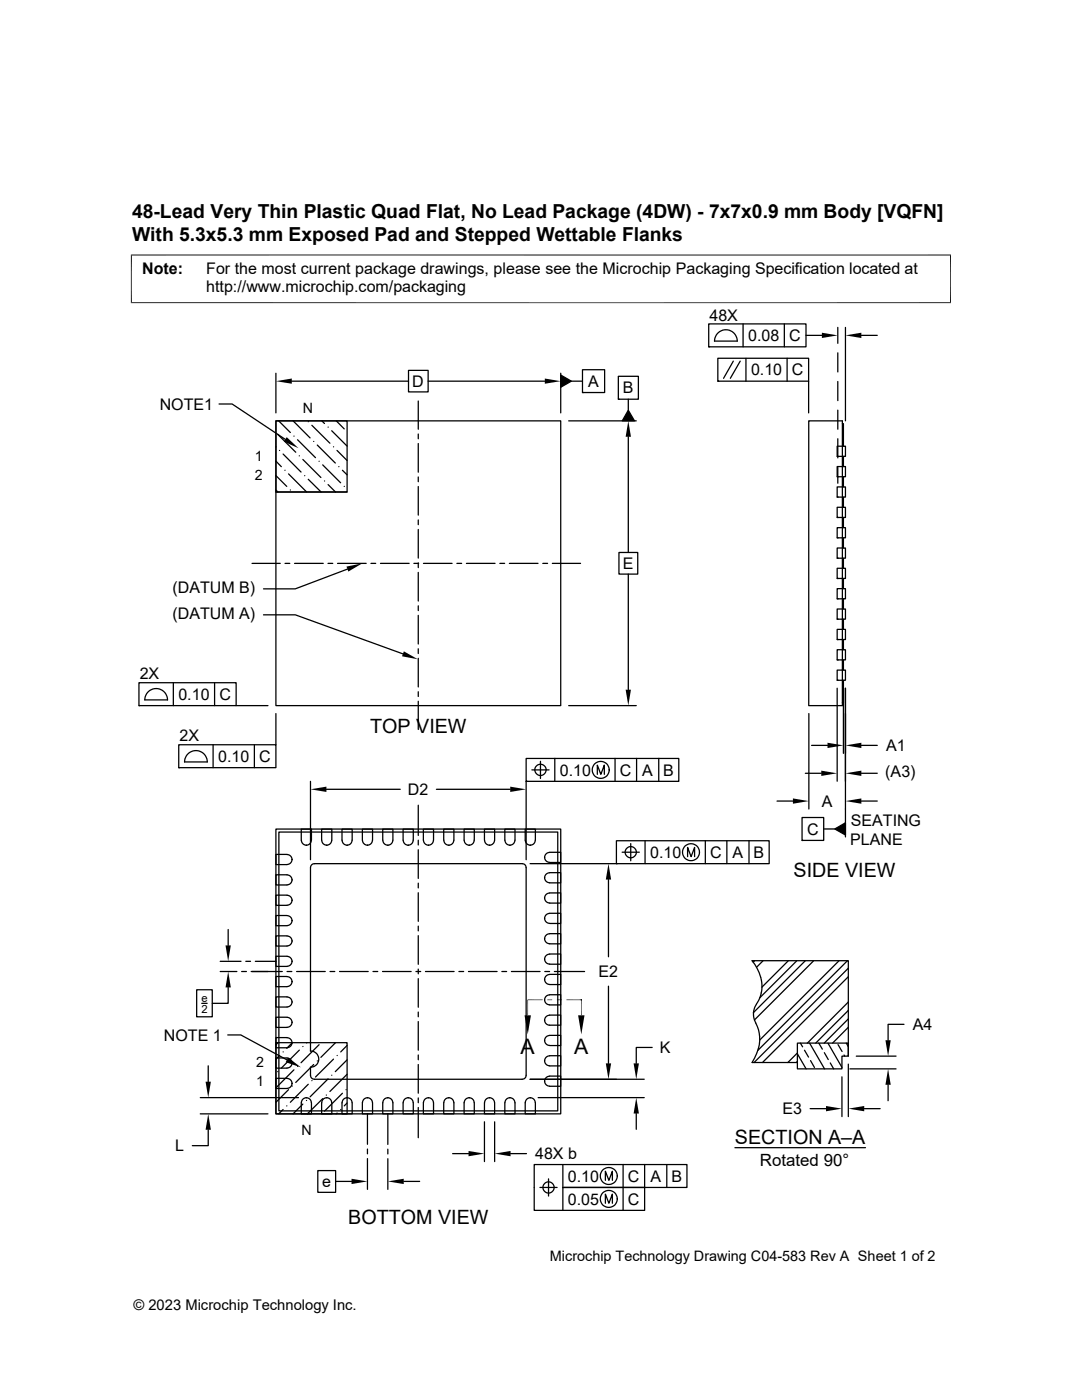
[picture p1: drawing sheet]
<svg xmlns="http://www.w3.org/2000/svg" width="216mm" height="279mm" viewBox="0 0 216 279" stroke-linecap="round" stroke-linejoin="round" font-family="sans-serif">
<g fill="none" stroke="#000" stroke-width=".25">
<path d="M55.1 74.5v7.9M58.2 76.1h23.3M81.5 73.9h3.9v4.3h-3.9zM85.4 76.1h23.3M111.9 74.8l2.1 1.3-2.1 1.2zM111.9 74.5v7.9M114 76.1h2.2M116.2 73.8h4.4v4.5h-4.4zM116.2 78.3h.1M123.4 75.1h4v4.6h-4zM123.4 79.7h.1M125.4 79.7v2.2"/>
<path d="M141.4 64.6h19.4v4.6h-19.4zM141.4 69.2h.1M143.2 71.5h18.2v4.6h-18.2zM143.2 76.1h.1M143.4 66.4a2.27 2.27 0 0 1 2.4-.4 2.27 2.27 0 0 1 1.3 2.1h-4.5l.2-1zM146.3 72.1l-1.9 3.4M147.7 72.1l-2 3.4M148.3 64.6v4.6M148.8 71.5v4.6M156.5 64.6v4.6M157.1 71.5v4.6M160.8 66.9h3.2"/>
<path d="M161.4 76.1v6.3M167.2 65.3v3.2M167.2 70.4v3.8M167.2 76.1v3.8M168.7 65.3v18.7M171.9 66.9h3.1M43.7 80.6h2.6l10.6 7.1M55.1 98.2h14.2M55.1 97.8l.4 .4M55.1 84h56.8v56.8h-56.8zM55.1 94.9l2.1 2.2M55.1 92l1 1.1"/>
<path d="M55.1 89.2h.1M55.1 84h14.2v14.2h-14.2zM55.4 86.7l3.6 3.6M55.6 84l2.3 2.3M55.8 89.9h.1M56.5 90.6l3.6 3.6M56.9 93.9h.1M57.6 94.6l3.6 3.5M57.9 97.8h.1M58.5 84l3.4 3.4M58.7 87h.1M59.4 87.8l3.5 3.5"/>
<path d="M59.7 91h.1M60.4 91.7l3.6 3.6M60.8 94.9h.1M61.5 95.7l2.6 2.5M61.5 84.2h.1M62.2 84.9l3.6 3.6M62.6 88.1h.1M63.3 88.8l3.6 3.6M63.7 92.1h.1M64.2 84l.5 .5M64.4 92.8l3.6 3.6M64.7 96h.1"/>
<path d="M65.5 96.7l1.5 1.5M65.5 85.2h.1M66.2 86l3.1 3M66.5 89.2h.1M67.1 84l1.6 1.6M67.2 89.9l2.1 2M67.6 93.1h.1M68.3 93.9l1 .9M68.7 97.1h.1M83.5 80v5.7M83.5 86.6v1M83.5 88.5v5.7"/>
<path d="M83.5 95.2v.9M83.5 97.1v5.7M113.5 84h13.5M125.4 81.9l1.2 2.1h-2.4zM125.4 87.2v23.1M167 97.2h1.7v2h-1.7zM167 99.2h.1M167 93.1h1.7v2h-1.7zM167 95.1h.1M167 89h1.7v2.1h-1.7zM167 91.1h.1M167.2 81.9v3.8"/>
<path d="M167.2 87.6v3.8M167.2 93.3v3.1M168.1 84.6v55.6M168.3 89v-4.4h-.2v-.6h-6.7v56.8h6.7v-.6h.2M168.3 91.1v2M168.3 95.1v2.1M168.3 99.2v2M50.3 112.4h5.6M56.9 112.4h.9M58.8 112.4h5.7M65.4 112.4h1M67.4 112.4h5.7"/>
<path d="M69.3 113.6l-10.4 3.9h-6.3M74 112.4h1M75.9 112.4h5.7M82.6 112.4h.9M83.5 103.8v.9M83.5 105.7v5.7M83.5 112.3v1M83.5 114.2v5.8M84.5 112.4h5.7M91.2 112.4h.9M93.1 112.4h5.7M99.7 112.4h1"/>
<path d="M101.6 112.4h5.8M108.3 112.4h1M110.2 112.4h5.6M123.5 110.3h3.8v4.3h-3.8zM125.4 114.6v23M167 117.5h1.7v2h-1.7zM167 119.5h.1M167 113.4h1.7v2h-1.7zM167 115.4h.1M167 109.4h1.7v2h-1.7zM167 111.4h.1M167 105.3h1.7v2h-1.7z"/>
<path d="M167 107.3h.1M167 101.2h1.7v2.1h-1.7zM167 103.3h.1M168.3 103.3v2M168.3 107.3v2.1M168.3 111.4v2M168.3 115.4v2.1M168.3 119.5v2M27.7 136.2h19.4v4.6h-19.4zM29.7 138a2.27 2.27 0 0 1 2.4-.4 2.27 2.27 0 0 1 1.3 2.1h-4.5l.2-1zM34.6 136.2v4.6M42.8 136.2v4.6"/>
<path d="M52.6 122.7h6.3l21.5 7.8M83.5 120.9v1M83.5 122.8v5.7M83.5 129.5v.9M83.5 131.4v5.7M83.5 138v1M83.5 140v5.6M167 137.4v18.5M167 133.7h1.7v2.1h-1.7zM167 135.8h.1M167 129.7h1.7v2h-1.7zM167 131.7h.1"/>
<path d="M167 125.6h1.7v2h-1.7zM167 127.6h.1M167 121.5h1.7v2.1h-1.7zM167 123.6h.1M168.3 123.6v2M168.3 127.6v2.1M168.3 131.7v2M168.3 135.8v14.5M168.7 137.4v29.6M27.7 140.8h.1M35.7 148.6h19.4v4.6h-19.4zM35.7 153.2h.1"/>
<path d="M41.4 152.1a2.26 2.26 0 0 0-2.3-2.3 2.26 2.26 0 0 0-2.3 2.3h4.6M42.5 148.6v4.6M47.1 140.8h6.4M50.8 148.6v4.6M55.1 142.4v6.2M62 155.9v15.7M65.1 157.5h14.8M87.1 157.5h14.7M105 151.4h30.4v4.5h-30.4zM105 155.9h.1M105 155.9v15.7M106.1 153.6h3.5"/>
<path d="M107.8 151.9v3.5M109 153.6a1.13 1.13 0 0 1-1.6 1 1.13 1.13 0 0 1-.3-1.8 1.13 1.13 0 0 1 1.8 .4l.1 .4M110.7 151.4v4.5M113.5 140.8h13.5M119.2 154.5v-1.8l.7 1.8 .7-1.8v1.8M122.7 151.4v4.5M127 151.4v4.5M131.4 151.4v4.5M155 159.9h3.2M160.7 154.3h3.2M161.4 142.4v19.1M161.9 148.8h3.2"/>
<path d="M171.9 154.3h3.1M171.9 148.8h3.1M171.9 159.9h3.1M55.1 174.6h2.2a1.01 1.01 0 0 1 1 1 1.01 1.01 0 0 1-1 1h-2.2zM55.1 165.5h56.8v56.8h-56.8zM55.6 166.1h55.7v55.6h-55.7zM57.3 170.5h-2.2v2.1l2.2-.1a.99 .99 0 0 0 1-1 .99 .99 0 0 0-1-1M57.3 178.6h-2.2v2.1h2.2a.99 .99 0 0 0 1-1 .99 .99 0 0 0-1-1M58.3 171.5h.1M58.3 175.6h.1M58.3 179.7h.1M61.1 168.7h.1"/>
<path d="M62.1 167.7v-2.2h-2v2.2a.99 .99 0 0 0 1 1 .99 .99 0 0 0 1-1M62.2 172.6l.6-.2h41.4a.8 .8 0 0 1 .8 .8v41.4a.8 .8 0 0 1-.8 .8h-41.4a.8 .8 0 0 1-.8-.8l-.1-1.6a1.61 1.61 0 0 0 1.7-1.6 1.61 1.61 0 0 0-1.6-1.6v-36.6zM64.2 165.5h2v2.2a1.01 1.01 0 0 1-1 1 1.01 1.01 0 0 1-1-1zM65.2 168.7h.1M69.3 168.7h.1M70.3 167.7v-2.2h-2.1l.1 2.2a.99 .99 0 0 0 1 1 .99 .99 0 0 0 1-1M72.3 167.7v-2.2h2v2.2a.99 .99 0 0 1-1 1 .99 .99 0 0 1-1-1M73.3 168.7h.1M77.4 168.7h.1M78.4 167.7v-2.2h-2v2.2a.99 .99 0 0 0 1 1 .99 .99 0 0 0 1-1M80.4 167.7v-2.2h2.1l-.1 2.2a.99 .99 0 0 1-1 1 .99 .99 0 0 1-.9-1M81.4 168.7h.1"/>
<path d="M83.5 160.7v6M83.5 167.7v.9M83.5 169.6v5.7M83.5 176.3v.9M83.5 178.2v5.7M84.5 167.7v-2.2h2v2.2a.99 .99 0 0 1-1 1 .99 .99 0 0 1-1-1M85.5 168.7h.1M89.6 168.7h.1M90.6 167.7v-2.2h-2.1l.1 2.2a.99 .99 0 0 0 1 1 .99 .99 0 0 0 1-1M92.6 167.7v-2.2h2v2.2a.99 .99 0 0 1-1 1 .99 .99 0 0 1-1-1M93.6 168.7h.1M97.7 168.7h.1"/>
<path d="M98.7 167.7v-2.2h-2v2.2a.99 .99 0 0 0 1 1 .99 .99 0 0 0 1-1M100.7 167.7v-2.2h2.1l-.1 2.2a.99 .99 0 0 1-1 1 .99 .99 0 0 1-.9-1M101.7 168.7h.1M105.8 172.4h17.2M105.8 168.7h.1M106.8 167.7v-2.2h-2v2.2a.99 .99 0 0 0 1 1 .99 .99 0 0 0 1-1M108.6 179.2h.1M108.6 175.2h.1M108.6 171.1h.1M108.7 171.1a1.01 1.01 0 0 1 1-1h2.2v2h-2.2M108.7 171.1a1.01 1.01 0 0 0 1 1M109.7 178.2h2.2v2h-2.2a1.01 1.01 0 0 1-1-1"/>
<path d="M109.7 178.2a1.01 1.01 0 0 0-1 1M109.7 174.2h2.2v2h-2.2a1.01 1.01 0 0 1-1-1M109.7 174.2a1.01 1.01 0 0 0-1 1M121.4 175.5v15.4M123 167.8h30.5v4.6h-30.5zM123 172.4h.1M124.1 170.1h3.5M125.9 168.4v3.4M128.7 167.8v4.6M137.2 171v-1.9l.7 1.9 .7-1.9v1.9M140.7 167.8v4.6M145 167.8v4.6"/>
<path d="M149.5 167.8v4.6M160 163.2h4.4v4.5h-4.4zM160 167.7h.1M164.4 165.4h2.2M166.6 165.4l2.1-1.2v2.4zM39.2 197.5h3.2v5.4h-3.2zM43.9 191.9h4.2M43.9 193.9h3.4M45.5 197.1v3.1h-3.1M45.5 185.5v3.2M48.2 193.9h1M49 191.9h1"/>
<path d="M50.1 193.9h6.2M50.9 191.9h4.2M55.1 182.7h2.2a1.01 1.01 0 0 1 1 1 1.01 1.01 0 0 1-1 1h-2.2zM55.1 190.8l2.2 .1a1.01 1.01 0 0 1 1 1 1.01 1.01 0 0 1-1 1h-2.2zM55.1 194.9h2.2a1.01 1.01 0 0 1 1 1 1.01 1.01 0 0 1-1 1h-2.2zM57.3 186.8a.99 .99 0 0 1 1 1 .99 .99 0 0 1-1 1M57.3 199a.99 .99 0 0 1 1 1 .99 .99 0 0 1-1 1M57.3 186.8h-2.2v2h2.2M57.3 198.9h-2.2v2.1h2.2M57.3 193.9h.9M58.3 183.7h.1M58.3 187.8h.1"/>
<path d="M58.3 191.9h.1M58.3 195.9h.1M58.3 200h.1M59.2 193.9h5.7M65.8 193.9h1M67.8 193.9h5.7M74.4 193.9h1M76.3 193.9h5.7M83 193.9h.9M83.5 184.8v1M83.5 186.7v5.7M83.5 193.4v1"/>
<path d="M83.5 195.3v5.7M84.9 193.9h5.7M91.6 193.9h.9M93.5 193.9h5.7M100.1 193.9h1M102 193.9h5.8M108.6 199.5h.1M108.6 195.5h.1M108.6 191.4h.1M108.6 187.3h.1M108.6 183.3h.1M108.7 195.5a1.01 1.01 0 0 0 1 1"/>
<path d="M108.7 193.9h1M109 198.8l.7-.3h2.2v2.1l-2.2-.1a.99 .99 0 0 1-.9-.6 .99 .99 0 0 1 .2-1.1zM109 190.7l.7-.3h2.2v2h-2.2a.99 .99 0 0 1-.9-.6 .99 .99 0 0 1 .2-1.1zM109 182.6l.7-.3h2.2v2h-2.2a.99 .99 0 0 1-.9-.6 .99 .99 0 0 1 .2-1.1zM109.7 194.5a1.01 1.01 0 0 0-1 1M109.7 194.5h2.2v2h-2.2M109.7 186.3h2.2v2.1l-2.2-.1a1.01 1.01 0 0 1-1-1M109.7 186.4a1.01 1.01 0 0 0-1 .9M110.6 193.9h6M116 199.5h.1M121.4 196.8v15.4M150.6 191.7l-.3 .3"/>
<path d="M151.9 198.2l-.5 1.5a4.8 4.8 0 0 0-1.1 2.4M151.9 198.2a7.6 7.6 0 0 0-1.8-6.5h19.2v19.1M152.3 191.7l-1.3 1.3M157.3 191.7l-5.3 5.3M159 191.7l-7.4 7.4M160.7 191.7l-10.4 10.4M162.4 191.7l-11.9 11.9M167.4 191.7l-15.8 15.9M169.1 191.7l-17.9 17.9M169.3 194.9l-17.2 17.1M169.3 193.2l-18.8 18.8M169.3 200l-8.2 8.2"/>
<path d="M40 219.1h19.6M40.3 200.2h1M41.6 212.7v3.2M45.4 206.5h2.6l9.3 5M55.1 208.1h14.2v14.2h-14.2zM55.1 203h2.2a1.01 1.01 0 0 1 1 1 1.01 1.01 0 0 1-1 1h-2.2zM55.1 211.1l2.2 .1a1.01 1.01 0 0 1 1 1 1.01 1.01 0 0 1-1 1h-2.2zM55.4 213.9h.1M55.5 208.1l-.4 .4M55.8 210.7l-.7 .7M56.5 209.9h.1M57.3 209.1a.99 .99 0 0 0 1-1 .99 .99 0 0 0-1-1h-2.2v2h2.2"/>
<path d="M57.3 217.2a.99 .99 0 0 0 1-1 .99 .99 0 0 0-1-1h-2.2v2h2.2M57.6 217.5l-2.5 2.5M58.3 204h.1M58.3 208.1h.1M58.3 212.2h.1M58.3 216.2h.1M58.3 216.7h.1M58.3 208.1l-1.1 1.1M58.7 213.5l-3.6 3.6M59.4 212.8h.1M59.7 209.6l-3.6 3.6M60.4 208.9h.1"/>
<path d="M61.1 219.1h.1M61.2 219.6h.1M61.2 208.1h.1M61.5 216.4l-3.6 3.6M62.2 215.7h.1M62.6 212.4l-3.6 3.6M63.3 211.7h.1M63.7 208.5l-3.6 3.6M64.4 219.3l-3.1 3M64.5 219.4a1.01 1.01 0 0 1 1.1-.2 1.01 1.01 0 0 1 .6 .9v2.2h-2v-2.2zM65.1 218.5h.1M65.2 219.1h.1"/>
<path d="M65.5 215.3l-3.6 3.6M66.2 214.6h.1M66.5 211.4l-3.6 3.5M67 208.1l-3 2.9M67.3 210.7h.1M68.3 218.2l-3.6 3.6M69 217.5h.1M69.3 214.4l-3.5 3.4M69.3 211.5l-2.4 2.4M69.3 208.6l-1.3 1.3M69.3 219.1h.1M73.3 219.1h.1"/>
<path d="M77.4 219.1h.1M81.4 219.1h.1M83.5 202v.9M83.5 203.9v5.7M83.5 210.5v1M83.5 212.4v5.8M83.5 219.1v1M85.5 219.1h.1M89.6 219.1h.1M93.6 219.1h.1M97.7 219.1h.1M101.7 219.1h.1"/>
<path d="M105.8 215.4h22.7M105.8 219.1h.1M107.4 219.1h21.1M108.6 211.7h.1M108.6 215.8h.1M108.6 207.6h.1M108.6 203.6h.1M108.7 215.8a1.01 1.01 0 0 0 1 1M108.7 207.6a1.01 1.01 0 0 0 1 1M109 211l.7-.3h2.2v2h-2.2a.99 .99 0 0 1-.9-.6 .99 .99 0 0 1 .2-1.1zM109.7 214.8a1.01 1.01 0 0 0-1 1M109.7 214.8h2.2v2h-2.2"/>
<path d="M109.7 206.7a1.01 1.01 0 0 0-1 .9M109.7 206.6h2.2v2.1h-2.2M109.7 202.6h2.2v2h-2.2a1.01 1.01 0 0 1-1-1M109.7 202.6a1.01 1.01 0 0 0-1 1M130.1 209h-3.1v3.2M150.3 202.1l.1 1.1a10 10 0 0 1 1.1 5.3 11 11 0 0 1-1.4 3.5h9M159.1 211.8l-.2 .2M159.1 210.1l-1.9 1.9M159.1 210.3l1.7 3M159.1 208.2h10.2v2.6h-1.3v2.5h-8.9zM159.7 208.2l.4 .7M160.5 209.6l.8 1.4"/>
<path d="M161.5 208.2l3 5.1M161.7 211.7l.8 1.3M163.4 208.2l.7 1.2M164.5 210.1l.8 1.4M165.2 208.2l2.8 4.8M165.7 212.1l.6 1.2M167.2 208.5l.8 1.3M168 214.9v7.9M168.4 210.5l.2 .3M168.9 208.2l.4 .7M169.3 205l-3.2 3.2M169.3 203.3l-4.8 4.9"/>
<path d="M169.3 201.7l-6.5 6.5M169.3 212.4v10.4M169.6 213.3h9.2M170.9 210.8h7.9M177.2 216.5v3.2M180.4 204.4h-3.2v3.2M40 222.3h13.5M41.6 225.5v3.1h-3.2M56.5 221.4l-.9 .9M57.2 220.7h.1M60.4 220.3l-1.9 2M62.1 220.1a.99 .99 0 0 0-1-1 .99 .99 0 0 0-1 1v2.2h2v-2.2"/>
<path d="M63.4 233.6h3.6v4.4h-3.6zM67 235.8h3.1M67.3 222.1l-.2 .2M68 221.4h.1M69.3 220.1l-.6 .6M70.3 220.1a.99 .99 0 0 0-1-1 .99 .99 0 0 0-1 1l-.1 2.2h2.1v-2.2M72.3 220.1a.99 .99 0 0 1 1-1 .99 .99 0 0 1 1 1v2.2h-2v-2.2M73.3 222.2v6.2M73.3 229.3v1M73.3 231.2v6.2M77.4 222.2v6.2M77.4 229.3v1"/>
<path d="M77.4 231.2v6.2M78.4 220.1a.99 .99 0 0 0-1-1 .99 .99 0 0 0-1 1v2.2h2v-2.2M80.5 220.1a.99 .99 0 0 1 .9-1 .99 .99 0 0 1 1 1l.1 2.2h-2.1v-2.2M80.6 235.8h3.1M83.5 221v6.1M84.5 220.1a.99 .99 0 0 1 1-1 .99 .99 0 0 1 1 1v2.2h-2v-2.2M90.3 230.2h3.2M90.6 220.1a.99 .99 0 0 0-1-1 .99 .99 0 0 0-1 1l-.1 2.2h2.1v-2.2M92.6 220.1a.99 .99 0 0 1 1-1 .99 .99 0 0 1 1 1v2.2h-2v-2.2M96.7 223.9v7.9M98.7 220.1a.99 .99 0 0 0-1-1 .99 .99 0 0 0-1 1v2.2h2v-2.2M98.7 223.9v7.9"/>
<path d="M100.8 220.1a.99 .99 0 0 1 .9-1 .99 .99 0 0 1 1 1l.1 2.2h-2.1v-2.2M101.9 230.2h3.2M106.8 220.1a.99 .99 0 0 0-1-1 .99 .99 0 0 0-1 1v2.2h2v-2.2M107.7 237h3.5M109.5 235.3v3.4M112.3 232.4v4.6h16.3v4.6h-22v-9.2h30.5v4.6h-24.8v4.6M120.8 235.6v-1.9l.7 1.9 .7-1.9v1.9M124.3 232.4v9.2M127 222.2v3.2M128.6 232.4v4.6M133.1 232.4v4.6M146.6 229h26.1"/>
<path d="M161.6 221.3h3.2M172.4 221.3h3.2M120.8 240.1v-1.8l.7 1.8 .7-1.8v1.8"/>
<circle cx="119.9" cy="153.7" r="1.69"/>
<circle cx="125.9" cy="170.1" r="1.12"/>
<circle cx="137.9" cy="170.1" r="1.69"/>
<circle cx="109.5" cy="237" r="1.12"/>
<circle cx="121.5" cy="239.3" r="1.69"/>
<circle cx="121.5" cy="234.7" r="1.69"/>
</g>
<g fill="#000">
<path d="M55.1 76.1l3.1-.6v1.1zM108.7 75.5l3.2 .6-3.2 .5zM111.9 74.8l2.1 1.3-2.1 1.2zM164 66.4l3.2 .5-3.2 .6zM168.7 66.9l3.2-.5v1.1zM57.2 87.2l2.4 2.3-3-1.4zM125.4 84l.5 3.2h-1.1zM125.4 81.9l1.2 2.1h-2.4zM69.1 113.1l3.2-.7-2.8 1.7zM80.6 130l2.8 1.6-3.2-.6zM124.8 137.6h1.1l-.5 3.2zM62 157.5l3.1-.5v1.1z"/>
<path d="M101.8 157l3.2 .5-3.2 .6zM158.2 159.3l3.2 .6-3.2 .5zM163.9 153.8l3.1 .5-3.1 .6zM165.1 148.2l3.2 .6-3.2 .5zM168.7 148.8l3.2-.6v1.1zM168.7 154.3l3.2-.5v1.1zM168.7 159.9l3.2-.6v1.1zM121.4 172.4l.5 3.1h-1zM166.6 165.4l2.1-1.2v2.4zM45 188.7h1.1l-.6 3.2zM45.5 193.9l.6 3.2h-1.1zM109.2 199.5h1l-1 .1z"/>
<path d="M109.2 199.6l1-.1v.1zM111.1 199.5h1l-1 .1zM111.1 199.6l1-.1v.1zM41 215.9h1.1l-.5 3.2zM57.5 211.1l2.5 1.9-3-1zM104.7 202.6h1.2l-.6 3.8zM115.4 202.6h1.2l-.6 3.8zM120.9 212.2h1l-.5 3.2zM126.4 212.2h1.1l-.5 3.2zM177.2 213.3l.5 3.2h-1zM176.7 207.6h1l-.5 3.2zM41.6 222.3l.5 3.2h-1.1z"/>
<path d="M70.1 235.2l3.2 .6-3.2 .5zM77.4 235.8l3.2-.6v1.1zM93.5 229.7l3.2 .5-3.2 .6zM98.7 230.2l3.2-.5v1.1zM127 219.1l.5 3.1h-1.1zM164.8 220.7l3.2 .6-3.2 .5zM169.3 221.3l3.1-.6v1.1z"/>
</g>
<path d="M26.1 50.9h163.7M26.2 50.8v9.7M189.7 50.8v9.7M26.1 60.4h163.7M108.3 199.5h-3v3.1M113 199.5h3M116 199.5v3.1" fill="none" stroke="#000" stroke-width=".2"/>
<g font-size="4.3">
<text x="103.9" y="210.3">A</text>
<text x="114.6" y="210.3">A</text>
</g>
<g font-size="3.9">
<text x="26.4" y="43.5">48-Lead Very Thin Plastic Quad Flat, No Lead Package (4DW) - 7x7x0.9 mm Body [VQFN]</text>
<text x="26.4" y="48.1">With 5.3x5.3 mm Exposed Pad and Stepped Wettable Flanks</text>
<text x="73.9" y="146.2">TOP VIEW</text>
<text x="158.3" y="174.9">SIDE VIEW</text>
<text x="146.6" y="228.2">SECTION A–A</text>
<text x="69.5" y="244.3">BOTTOM VIEW</text>
</g>
<text font-size="3.4" x="151.6" y="232.8">Rotated 90°</text>
<g font-size="3.2">
<text x="28.4" y="54.7">Note:</text>
<text x="41.1" y="58.3">http://www.microchip.com/packaging</text>
<text x="41.1" y="54.7">For the most current package drawings, please see the Microchip Packaging Specification located at</text>
<text x="141.6" y="64">48X</text>
<text x="149.3" y="68.1">0.08</text>
<text x="157.5" y="68.1">C</text>
<text x="82.3" y="77.2">D</text>
<text x="117.4" y="77.2">A</text>
<text x="149.9" y="74.9">0.10</text>
<text x="158" y="74.9">C</text>
<text x="31.9" y="81.7">NOTE1</text>
<text x="124.3" y="78.5">B</text>
<text x="124.3" y="113.6">E</text>
<text x="34.4" y="118.3">(DATUM B)</text>
<text x="34.4" y="123.5">(DATUM A)</text>
<text x="27.9" y="135.5">2X</text>
<text x="35.6" y="139.7">0.10</text>
<text x="43.8" y="139.7">C</text>
<text x="35.8" y="147.8">2X</text>
<text x="176.8" y="149.9">A1</text>
<text x="43.5" y="152">0.10</text>
<text x="51.7" y="152.1">C</text>
<text x="111.7" y="154.8">0.10</text>
<text x="123.7" y="154.8">C</text>
<text x="128.2" y="154.8">A</text>
<text x="132.4" y="154.8">B</text>
<text x="176.6" y="155.1">(A3)</text>
<text x="81.4" y="158.7">D2</text>
<text x="164" y="161">A</text>
<text x="161" y="166.6">C</text>
<text x="169.8" y="164.9">SEATING</text>
<text x="129.7" y="171.2">0.10</text>
<text x="141.7" y="171.2">C</text>
<text x="146.2" y="171.2">A</text>
<text x="150.4" y="171.2">B</text>
<text x="169.7" y="168.7">PLANE</text>
<text x="119.4" y="195">E2</text>
<text x="32.7" y="207.7">NOTE 1</text>
<text x="182.2" y="205.6">A4</text>
<text x="131.7" y="210.2">K</text>
<text x="156.1" y="222.4">E3</text>
<text x="34.9" y="229.8">L</text>
<text x="106.8" y="231.4">48X b</text>
<text x="64.3" y="236.9">e</text>
<text x="113.3" y="235.8">0.10</text>
<text x="125.3" y="235.8">C</text>
<text x="129.8" y="235.8">A</text>
<text x="134" y="235.8">B</text>
<text x="113.3" y="240.4">0.05</text>
<text x="125.3" y="240.4">C</text>
</g>
<g font-size="2.9">
<text x="109.7" y="251.7">Microchip Technology Drawing C04-583 Rev A Sheet 1 of 2</text>
<text x="26.6" y="261.3">© 2023 Microchip Technology Inc.</text>
</g>
<g font-size="2.8">
<text x="60.4" y="82.4">N</text>
<text x="50.8" y="92.1">1</text>
<text x="50.8" y="95.9">2</text>
<text x="51.1" y="212.9">2</text>
<text x="51.1" y="216.7">1</text>
<text x="60.1" y="226.5">N</text>
</g>
<g font-size="2.2">
<text x="40.2" y="200">e</text>
<text x="40.2" y="202.1">2</text>
</g>
</svg>
